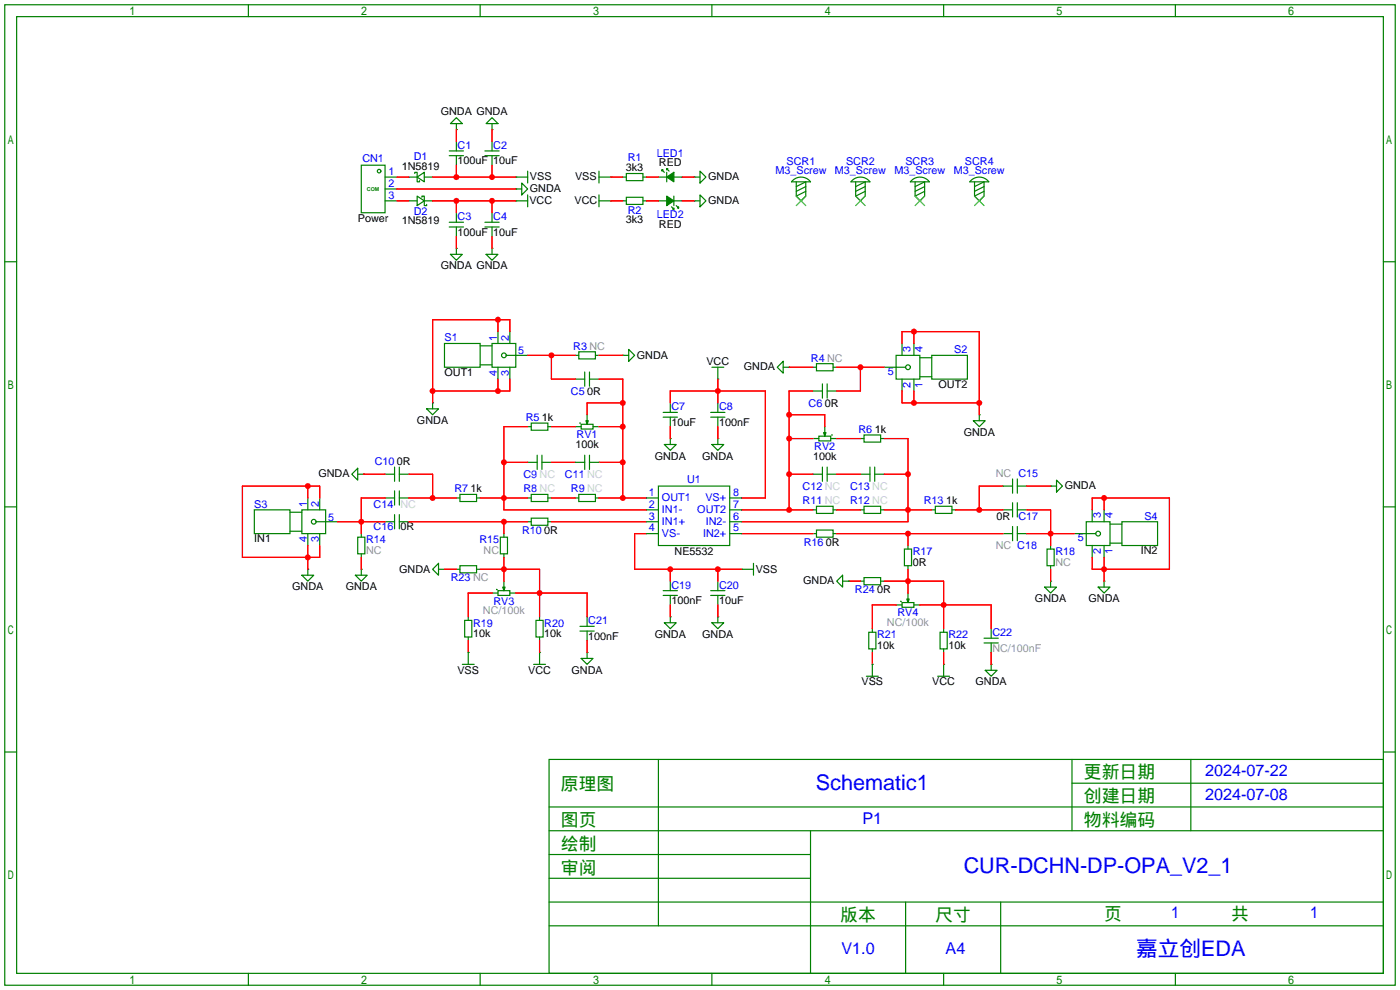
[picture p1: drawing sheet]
<svg xmlns="http://www.w3.org/2000/svg" width="299mm" height="212mm" viewBox="0 0 299 212" stroke-linecap="round" stroke-linejoin="round" font-family="sans-serif">
<g fill="none" stroke="#008000" stroke-width=".25">
<path d="M1 1h297.2v209.6h-297.2zM3.6 3.6h292.1v204.4h-292.1zM53.1 1v2.6M102.6 1v2.6M152.1 1v2.6M201.7 1v2.6M251.2 1v2.6M77.2 35.3h5.1v10.2h-5.1zM82.3 37.8h2.5M87.4 37.8h1.8M88.6 37.1v-.3h.6v2.1h.5v-.3M89.2 37.8l1.5-1v2.1z"/>
<path d="M90.7 37.8h1.8M96 32.3h3.1M96 33.3h3.1M96.3 26.4l1.2-1.3 1.3 1.3zM97.5 27.7h.1M97.5 26.4v1.3M97.5 30.2v2.1M97.5 33.3v2M103.6 32.3h3.1M103.6 33.3h3.1M103.9 26.4l1.3-1.3 1.2 1.3zM105.2 27.7h.1"/>
<path d="M105.2 26.4v1.3M105.2 30.2v2.1M105.2 33.3v2M110.2 37.8h.1M110.2 37.8h2.6M111.5 39.1l1.3 1.3-1.3 1.3zM112.8 36.6v2.5M128 37.8h2.6M128 36.6v2.5M130.6 37.8h.1M133.1 37.8h.8M133.9 37.1h3.5v1.5h-3.5z"/>
<path d="M137.4 37.8h.8M140.7 37.8h1.8M141.5 36.3h.2l-.2 .3zM141.5 36.3l.5 .5M142.5 36.1h.2l-.2 .2zM142.5 36.8v2.1M142.5 36.1l.5 .5M144 37.8h1.8M148.3 37.8h.1M148.3 37.8h1.3M149.6 36.6l1.3 1.2-1.3 1.3zM169.6 38.4a2.54 2.54 0 0 1 3.6 .5h-4z"/>
<path d="M170.2 38.9v3l1 1M170.2 39.9l2-1v3l-1 1M172.2 39.9l-2 1M182.3 38.4a2.54 2.54 0 0 1 3.6 .5h-4zM182.9 38.9v3l1 1M182.9 39.9l2-1v3l-1 1M184.9 39.9l-2 1M195 38.4a2.54 2.54 0 0 1 3.6 .5h-4zM195.6 38.9v3l1 1M195.6 39.9l2-1v3l-1 1M197.6 39.9l-2 1M207.7 38.4a2.54 2.54 0 0 1 3.6 .5h-4z"/>
<path d="M208.3 38.9v3l1 1M208.3 39.9l2-1v3l-1 1M210.3 39.9l-2 1M1 55.9h2.6M82.3 42.9h2.5M82.3 40.4h2.5M87.4 42.9h1.8M89.2 41.9l1.5 1-1.5 1zM90.2 42.2v-.3h.5v2h.5v-.2M90.7 42.9h1.8M96 47.5h3.1M96 48.5h3.1"/>
<path d="M96.3 54.4h2.5l-1.3 1.2zM97.5 53.1h.1M97.5 45.5v2M97.5 48.5v2M97.5 53.1v1.3M103.6 47.5h3.1M103.6 48.5h3.1M103.9 54.4h2.5l-1.2 1.2zM105.2 53.1h.1M105.2 45.5v2M105.2 48.5v2M105.2 53.1v1.3"/>
<path d="M110.2 42.9h.1M110.2 40.4h.1M110.2 42.9h2.6M110.2 40.4h1.3M112.8 41.7v2.5M128 42.9h2.6M128 41.7v2.5M130.6 42.9h.1M133.1 42.9h.8M133.9 42.2h3.5v1.5h-3.5zM137.4 42.9h.8M140.7 42.9h1.8"/>
<path d="M143.5 44.2l.5 .5M144 44.4v.3h-.2zM144 42.9h1.8M144 41.9v2M144.5 43.9l.5 .5M144.8 44.4l.2-.2v.2zM148.3 42.9h.1M148.3 42.9h1.3M149.6 41.7l1.3 1.2-1.3 1.3zM171.2 42.9h.1M172.2 40.9l-2 1M183.9 42.9h.1"/>
<path d="M184.9 40.9l-2 1M196.6 42.9h.1M197.6 40.9l-2 1M209.3 42.9h.1M210.3 40.9l-2 1M295.7 55.9h2.5M95 73.4h7.6v5.1h-7.6zM102.6 73.9h2.6M102.6 78h2.6M105.2 73.4h5v5.1h-5zM106.4 70.9v2.5M106.4 78.5v2.5"/>
<path d="M108.2 75.9h4.6M109 70.9v2.5M109 78.5v2.5M122.9 75.9h.8M123.7 75.2h3.6v1.5h-3.6zM125 79.5v3M126 79.5v3M127.3 75.9h.7M133.1 75.9h.1M133.1 75.9h1.3M134.4 74.7l1.2 1.2-1.2 1.3zM152.1 78.5h2.6"/>
<path d="M153.4 78.5v2.5M167.4 77.2v2.6l-1.3-1.3zM167.4 78.5h1.3M168.7 78.5h.1M173.7 78.5h.8M174.5 77.7h3.6v1.5h-3.6zM178.1 78.5h.7M189 78.5h4.5M191.5 75.9h5.1v5.1h-5.1zM192.8 73.4v2.5M195.3 73.4v2.5M196.6 76.5h2.5"/>
<path d="M199.1 75.9h7.7v5.1h-7.7zM84.3 99.8v3.1M85.3 99.8v3.1M91.2 87.4h2.5l-1.2 1.2zM92.5 86.1h.1M92.5 86.1v1.3M112.8 98.8h2M112.8 91.2h.7M113.5 90.4h3.6v1.5h-3.6zM114.8 97.3v3M115.8 97.3v3M115.8 98.8h2.1"/>
<path d="M117.1 91.2h.8M122.9 98.8h2.1M122.9 91.2h1.3M122.9 81h2.1M124.2 90.7h2.5v1h-2.5zM125 97.3v3M125.5 88.6v1.3M126 98.8h2M126 97.3v3M126 81h2M126.7 91.2h1.3M141.7 88.1h3.1"/>
<path d="M141.7 89.2h3.1M142 95h2.5l-1.2 1.3zM143.3 93.7h.1M143.3 86.1v2M143.3 89.2v2M143.3 93.7v1.3M151.9 88.1h3M151.9 89.2h3M152.1 95h2.6l-1.3 1.3zM153.4 93.7h.1M153.4 81h.1M153.4 86.1v2"/>
<path d="M153.4 89.2v2M153.4 93.7v1.3M173.7 93.7h1.3M173.7 83.6h2.1M175 93.2h2.5v1h-2.5zM175.8 82v3.1M175.8 99.8v3.1M176.3 91.2v1.3M176.8 82v3.1M176.8 99.8v3.1M176.8 83.6h2M177.5 93.7h1.3"/>
<path d="M183.9 93.7h.8M184.7 93h3.5v1.5h-3.5zM185.9 99.8v3.1M186.9 99.8v3.1M188.2 93.7h.8M192.8 81v2.6M195.3 81v2.6M196.6 80.5h2.5M208 89.9h2.6l-1.3 1.3zM209.3 88.6h.1M209.3 88.6v1.3M1 108.3h2.6"/>
<path d="M54.4 109h7.6v5h-7.6zM62 109.5h2.5M62 113.5h2.5M64.5 109h5.1v5h-5.1zM65.8 106.4v2.6M65.8 114v2.6M67.6 111.5h4.5M68.3 106.4v2.6M68.3 114v2.6M75.2 101.3l1.3-1.2v2.5zM76.5 114.8h1.5v3.6h-1.5zM76.5 101.3h1.2"/>
<path d="M77.2 114v.8M77.2 118.4v.7M77.7 101.3h.1M82.3 111.5h2M82.3 106.4h2M82.3 101.3h2M84.3 104.9v3M84.3 110v3M85.3 111.5h2.1M85.3 106.4h2.1M85.3 101.3h2.1M85.3 104.9v3"/>
<path d="M85.3 110v3M97.5 106.4h.8M98.3 105.7h3.6v1.5h-3.6zM101.9 106.4h.7M106.9 114.8h1.6v3.6h-1.6zM107.7 114v.8M107.7 118.4v.7M112.8 111.5h.7M112.8 106.4h.7M113.5 110.7h3.6v1.6h-3.6zM113.5 105.7h3.6v1.5h-3.6zM117.1 111.5h.8"/>
<path d="M117.1 106.4h.8M122.9 106.4h.8M123.7 105.7h3.6v1.5h-3.6zM127.3 106.4h.7M138.2 111.5h2.5M138.2 106.4h2.5M138.2 109h2.5M138.2 114h2.5M140.7 103.9h15.3v12.7h-15.3zM156 111.5h2.5M156 106.4h2.5M156 109h2.5"/>
<path d="M156 114h2.5M173.7 101.3h2.1M173.7 109h.8M173.7 114h.8M174.5 108.2h3.6v1.5h-3.6zM174.5 113.3h3.6v1.5h-3.6zM176.8 101.3h2M178.1 109h.7M178.1 114h.7M183.9 101.3h2M183.9 109h.8M184.7 108.2h3.5v1.5h-3.5z"/>
<path d="M186.9 101.3h2.1M188.2 109h.8M193.3 117.3h1.5v3.6h-1.5zM194.1 116.6v.7M199.1 109h.8M199.9 108.2h3.6v1.5h-3.6zM203.5 109h.7M214.4 109h2M214.4 114h2M214.4 103.9h2M216.4 102.4v3M216.4 107.4v3.1"/>
<path d="M216.4 112.5v3.1M217.4 109h2.1M217.4 102.4v3M217.4 107.4v3.1M217.4 112.5v3.1M217.4 114h2.1M217.4 103.9h2.1M223.8 117.3h1.5v3.6h-1.5zM224.5 103.9h.1M224.5 103.9h1.3M224.5 116.6v.7M225.8 102.6l1.3 1.3-1.3 1.3z"/>
<path d="M229.6 114h4.6M232.2 111.5h5v5.1h-5zM233.4 109v2.5M233.4 116.6v2.5M236 109v2.5M236 116.6v2.5M237.2 116.1h2.6M237.2 112h2.6M239.8 111.5h7.6v5.1h-7.6zM295.7 108.3h2.5M64.5 122.9h2.6l-1.3 1.3zM65.8 121.7h.1"/>
<path d="M65.8 121.7v1.2M75.9 122.9h2.6l-1.3 1.3zM77.2 121.7h.1M77.2 121.7v1.2M93.7 120.4v2.5l-1.2-1.2zM93.7 121.7h1.3M95 121.7h.1M97.5 121.7h.8M98.3 120.9h3.6v1.5h-3.6zM99.3 132.6h1.5v3.5h-1.5zM100.1 139.4h.1M100.1 131.8v.8"/>
<path d="M100.1 136.1v.8M100.1 139.4v2.6M101.9 121.7h.7M105.2 126.7h1.2M106.4 126.2h2.6v1.1h-2.6zM107.7 124.2v1.3M109 126.7h1.2M114.6 132.6h1.5v3.5h-1.5zM115.3 139.4h.1M115.3 131.8v.8M115.3 136.1v.8M115.3 139.4v2.6"/>
<path d="M124 133.9h3M124 134.9h3M125.5 139.4h.1M125.5 131.8v2.1M125.5 134.9v2M125.5 139.4v1.3M141.7 126.2h3.1M141.7 127.3h3.1M142 133.1h2.5l-1.2 1.3zM143.3 131.8h.1M143.3 124.2v2M143.3 127.3v2"/>
<path d="M143.3 131.8v1.3M151.9 126.2h3M151.9 127.3h3M152.1 133.1h2.6l-1.3 1.3zM153.4 131.8h.1M153.4 124.2v2M153.4 127.3v2M153.4 131.8v1.3M158.5 121.7h.1M158.5 121.7h2.5M161 120.4v2.5M180.1 122.9v2.6l-1.3-1.3z"/>
<path d="M180.1 124.2h1.3M181.4 124.2h.1M183.9 124.2h.8M184.7 123.4h3.5v1.6h-3.5zM185.7 135.1h1.5v3.6h-1.5zM186.4 134.4v.7M186.4 138.7v.7M188.2 124.2h.8M191.5 129.3h1.3M192.8 128.8h2.5v1h-2.5zM194.1 120.9v.8M194.1 126.7v1.3"/>
<path d="M195.3 129.3h1.3M200.9 135.1h1.5v3.6h-1.5zM201.7 134.4v.7M201.7 138.7v.7M210.3 136.4h3.1M210.3 137.4h3.1M211.8 134.4v2M211.8 137.4v2M223.3 125.5h2.5l-1.3 1.2zM224.5 124.2h.1M224.5 120.9v.8M224.5 124.2v1.3"/>
<path d="M234.7 125.5h2.5l-1.2 1.2zM236 124.2h.1M236 124.2v1.3M98.8 142h2.5M114 142h2.6M124.2 140.7h2.5l-1.2 1.3zM185.2 144.5h2.5M186.4 142h.1M186.4 142v2.5M200.4 144.5h2.5M201.7 142h.1M201.7 142v2.5"/>
<path d="M210.6 143.3h2.5l-1.3 1.2zM211.8 142h.1M211.8 142v1.3M1 160.7h2.6M117.3 162.3h178.4v45.7h-178.4zM117.3 177.5h178.4M117.3 172.5h178.4M140.7 162.3v35.6M173.2 177.5v30.5M229.1 162.3v15.2M229.1 167.4h66.6M254.5 162.3v15.2"/>
<path d="M295.7 160.7h2.5M117.3 182.6h55.9M117.3 197.9h178.4M117.3 192.8h178.4M117.3 187.7h55.9M193.5 192.8v15.2M213.9 192.8v15.2M53.1 208v2.6M102.6 208v2.6M152.1 208v2.6M201.7 208v2.6M251.2 208v2.6"/>
<circle cx="81" cy="36.6" r=".38"/>
<circle cx="107.7" cy="75.9" r=".51"/>
<circle cx="194.1" cy="78.5" r=".51"/>
<circle cx="124" cy="90.4" r=".03"/>
<circle cx="177.8" cy="93" r=".03"/>
<circle cx="67.1" cy="111.5" r=".51"/>
<circle cx="234.7" cy="114" r=".51"/>
<circle cx="106.2" cy="126" r=".03"/>
<circle cx="192.5" cy="128.5" r=".03"/>
</g>
<g fill="none" stroke="#f00" stroke-width=".25">
<path d="M84.8 37.8h2.6M92.5 37.8h17.7M97.5 27.7v2.5M97.5 35.3v2.5M105.2 27.7v2.5M105.2 35.3v2.5M130.6 37.8h2.5M138.2 37.8h2.5M145.8 37.8h2.5M84.8 42.9h2.6M84.8 40.4h25.4M92.5 42.9h17.7"/>
<path d="M97.5 42.9v2.6M97.5 50.5v2.6M105.2 42.9v2.6M105.2 50.5v2.6M130.6 42.9h2.5M138.2 42.9h2.5M145.8 42.9h2.5M106.4 68.3v2.6M109 70.9v-2.6h-16.5v17.8M112.8 75.9h10.1M117.9 75.9v5.1h5M128 75.9h5.1"/>
<path d="M168.7 78.5h5M178.8 78.5h10.2M183.9 78.5v5.1h-5.1M192.8 73.4v-2.5h16.5v17.7M195.3 70.9v2.5M106.4 81v2.6M107.7 98.8h5.1M109 81v2.6h-16.5M112.8 91.2h-5.1v17.8h30.5M117.9 98.8h5M117.9 91.2h5M128 81h5.1v25.4"/>
<path d="M128 98.8h5.1M128 91.2h5.1M133.1 86.1h-7.6v2.5M143.3 86.1v-2.5h20.3v22.8h-5.1M143.3 91.2v2.5M153.4 81v5.1M153.4 91.2v2.5M168.7 93.7h5M168.7 88.6h7.6v2.6M173.7 83.6h-5v25.4M178.8 93.7h5.1M189 93.7h5.1v17.8h-35.6"/>
<path d="M192.8 83.6v2.5h16.5M195.3 83.6v2.5M65.8 103.9v2.5M65.8 116.6v5.1M68.3 106.4v-2.5h-16.5v15.2h16.5v-2.5M72.1 111.5h10.2M77.2 119.1v2.6M77.7 101.3h4.6M82.3 106.4h-5.1v7.6M87.4 111.5h25.4M87.4 101.3h5.1v5.1M87.4 106.4h10.1"/>
<path d="M102.6 106.4h10.2M107.7 111.5v2.5M107.7 119.1v5.1M117.9 111.5h20.3M117.9 106.4h5M128 106.4h10.2M138.2 114h-2.6v7.7h22.9M158.5 109h15.2M158.5 114h15.2M168.7 101.3h5M178.8 101.3h5.1M178.8 109h5.1"/>
<path d="M178.8 114h35.6M189 101.3h5.1M189 109h10.1M194.1 114v2.6M204.2 109h10.2M214.4 103.9h-5.1v5.1M219.5 103.9h5M219.5 109h5v7.6M219.5 114h10.1M233.4 109v-2.6h16.5v15.3h-16.5v-2.6M236 106.4v2.6M236 119.1v5.1"/>
<path d="M95 121.7h2.5M100.1 136.9v2.5M102.6 121.7h12.7v10.1M105.2 126.7h-5.1v5.1M110.2 126.7h15.3v5.1M115.3 136.9v2.5M125.5 136.9v2.5M143.3 121.7v2.5M143.3 129.3v2.5M153.4 121.7v2.5M153.4 129.3v2.5M181.4 124.2h2.5"/>
<path d="M186.4 139.4v2.6M189 124.2h12.7v10.2M191.5 129.3h-5.1v5.1M194.1 121.7v5M196.6 129.3h15.2v5.1M201.7 139.4v2.6M211.8 139.4v2.6M224.5 121.7v2.5"/>
</g>
<g fill="#008000" stroke="#008000" stroke-width=".25">
<path d="M125.2 89.9h.5l-.2 .8z"/>
<path d="M176 92.5h.5l-.2 .7z"/>
<path d="M107.4 125.5h.5l-.2 .7z"/>
<path d="M193.8 128h.5l-.2 .8z"/>
<path d="M142.5 37.8l1.5-1v2.1z"/>
<path d="M142.5 41.9l1.5 1-1.5 1z"/>
</g>
<path d="M170.2 41.9l2 2M172.2 41.9l-2 2M182.9 41.9l2 2M184.9 41.9l-2 2M195.6 41.9l2 2M197.6 41.9l-2 2M208.3 41.9l2 2M210.3 41.9l-2 2" fill="none" stroke="#3c3" stroke-width=".25"/>
<g fill="#f00">
<circle cx="65.8" cy="119.1" r=".63"/>
<circle cx="65.8" cy="103.9" r=".63"/>
<circle cx="107.7" cy="111.5" r=".63"/>
<circle cx="92.5" cy="106.4" r=".63"/>
<circle cx="77.2" cy="111.5" r=".63"/>
<circle cx="117.9" cy="75.9" r=".63"/>
<circle cx="107.7" cy="98.8" r=".63"/>
<circle cx="107.7" cy="106.4" r=".63"/>
<circle cx="133.1" cy="86.1" r=".63"/>
<circle cx="133.1" cy="91.2" r=".63"/>
<circle cx="133.1" cy="98.8" r=".63"/>
<circle cx="133.1" cy="106.4" r=".63"/>
<circle cx="92.5" cy="83.6" r=".63"/>
<circle cx="106.4" cy="68.3" r=".63"/>
<circle cx="106.4" cy="83.6" r=".63"/>
<circle cx="153.4" cy="83.6" r=".63"/>
<circle cx="183.9" cy="78.5" r=".63"/>
<circle cx="209.3" cy="86.1" r=".63"/>
<circle cx="195.3" cy="86.1" r=".63"/>
<circle cx="195.3" cy="70.9" r=".63"/>
<circle cx="194.1" cy="109" r=".63"/>
<circle cx="194.1" cy="101.3" r=".63"/>
<circle cx="209.3" cy="109" r=".63"/>
<circle cx="236" cy="121.7" r=".63"/>
<circle cx="236" cy="106.4" r=".63"/>
<circle cx="224.5" cy="114" r=".63"/>
<circle cx="168.7" cy="93.7" r=".63"/>
<circle cx="168.7" cy="88.6" r=".63"/>
<circle cx="168.7" cy="109" r=".63"/>
<circle cx="168.7" cy="101.3" r=".63"/>
<circle cx="153.4" cy="121.7" r=".63"/>
<circle cx="143.3" cy="121.7" r=".63"/>
<circle cx="105.2" cy="42.9" r=".63"/>
<circle cx="97.5" cy="42.9" r=".63"/>
<circle cx="105.2" cy="37.8" r=".63"/>
<circle cx="97.5" cy="37.8" r=".63"/>
<circle cx="107.7" cy="121.7" r=".63"/>
<circle cx="115.3" cy="126.7" r=".63"/>
<circle cx="194.1" cy="124.2" r=".63"/>
<circle cx="201.7" cy="129.3" r=".63"/>
<circle cx="194.1" cy="114" r=".63"/>
</g>
<g font-size="4.6" fill="#00f">
<text x="174.4" y="168.8">Schematic1</text>
<text x="206" y="186.6">CUR-DCHN-DP-OPA_V2_1</text>
<text x="242.8" y="204.3">嘉立创EDA</text>
</g>
<g font-size="3.8" fill="#008000">
<text x="231.6" y="166.4">更新日期</text>
<text x="119.9" y="168.9">原理图</text>
<text x="231.6" y="171.5">创建日期</text>
<text x="119.9" y="176.5">图页</text>
<text x="231.6" y="176.5">物料编码</text>
<text x="119.9" y="181.6">绘制</text>
<text x="119.9" y="186.7">审阅</text>
<text x="179.6" y="196.9">版本</text>
<text x="199.9" y="196.9">尺寸</text>
<text x="236" y="196.6">页</text>
<text x="263.1" y="196.6">共</text>
</g>
<g font-size="3.5" fill="#00f">
<text x="257.6" y="165.9">2024-07-22</text>
<text x="257.6" y="171">2024-07-08</text>
<text x="184.3" y="176">P1</text>
<text x="250.2" y="196.1">1</text>
<text x="280" y="196.1">1</text>
<text x="179.8" y="204">V1.0</text>
<text x="202.1" y="204">A4</text>
</g>
<g font-size="2.3">
<text x="94.2" y="24.6">GNDA GNDA</text>
<text x="97.8" y="35.1">100uF</text>
<text x="105.4" y="35.1">10uF</text>
<text x="140.8" y="35.5">RED</text>
<text x="85.9" y="36.3">1N5819</text>
<text x="113.3" y="41.1">GNDA</text>
<text x="113.3" y="38.5">VSS</text>
<text x="122.9" y="38.5">VSS</text>
<text x="133.8" y="36.5">3k3</text>
<text x="151.4" y="38.5">GNDA</text>
<text x="76.5" y="47.4">Power</text>
<text x="85.9" y="47.9">1N5819</text>
<text x="113.1" y="43.6">VCC</text>
<text x="122.8" y="43.6">VCC</text>
<text x="133.8" y="47.7">3k3</text>
<text x="151.4" y="43.6">GNDA</text>
<text x="97.8" y="50.4">100uF</text>
<text x="105.4" y="50.4">10uF</text>
<text x="140.8" y="48.7">RED</text>
<text x="94.2" y="57.6">GNDA GNDA</text>
<text x="136.1" y="76.6">GNDA</text>
<text x="151" y="77.9">VCC</text>
<text x="95" y="80.3">OUT1</text>
<text x="159" y="79.2">GNDA</text>
<text x="200.6" y="82.9">OUT2</text>
<text x="115.8" y="90">1k</text>
<text x="125.5" y="84.4">0R</text>
<text x="176.3" y="86.9">0R</text>
<text x="89.1" y="90.6">GNDA</text>
<text x="123" y="95.7">100k</text>
<text x="143.5" y="91">10uF</text>
<text x="153.7" y="91">100nF</text>
<text x="186.9" y="92.5">1k</text>
<text x="206" y="93.1">GNDA</text>
<text x="84.8" y="99.4">0R</text>
<text x="139.9" y="98.2">GNDA</text>
<text x="150.1" y="98.2">GNDA</text>
<text x="173.8" y="98.2">100k</text>
<text x="68" y="102">GNDA</text>
<text x="100.6" y="105.2">1k</text>
<text x="202.2" y="107.7">1k</text>
<text x="227.6" y="104.6">GNDA</text>
<text x="85.6" y="113.4">0R</text>
<text x="212.9" y="111.1">0R</text>
<text x="54.4" y="115.9">IN1</text>
<text x="116.3" y="114.1">0R</text>
<text x="144.2" y="118.5">NE5532</text>
<text x="176.5" y="116.7">0R</text>
<text x="243.8" y="118.4">IN2</text>
<text x="85.3" y="122.4">GNDA</text>
<text x="161.5" y="122.4">VSS</text>
<text x="171.7" y="124.9">GNDA</text>
<text x="195.1" y="121">0R</text>
<text x="62.5" y="126.2">GNDA</text>
<text x="73.9" y="126.2">GNDA</text>
<text x="143.5" y="129.1">100nF</text>
<text x="153.7" y="129.1">10uF</text>
<text x="187.5" y="126.8">0R</text>
<text x="221.2" y="128.7">GNDA</text>
<text x="232.6" y="128.7">GNDA</text>
<text x="101.1" y="136.2">10k</text>
<text x="116.3" y="136.2">10k</text>
<text x="125.7" y="136.7">100nF</text>
<text x="139.9" y="136.3">GNDA</text>
<text x="150.1" y="136.3">GNDA</text>
<text x="97.8" y="143.9">VSS</text>
<text x="112.9" y="143.9">VCC</text>
<text x="122.1" y="143.9">GNDA</text>
<text x="187.5" y="138.8">10k</text>
<text x="202.7" y="138.8">10k</text>
<text x="184.1" y="146.5">VSS</text>
<text x="199.2" y="146.5">VCC</text>
<text x="208.5" y="146.5">GNDA</text>
</g>
<g font-size="2.3" fill="#00f">
<text x="77.4" y="34.7">CN1</text>
<text x="88.4" y="34.2">D1</text>
<text x="97.8" y="31.8">C1</text>
<text x="105.4" y="31.8">C2</text>
<text x="134.2" y="34.5">R1</text>
<text x="140.4" y="33.5">LED1</text>
<text x="168.1" y="35.2">SCR1</text>
<text x="180.8" y="35.2">SCR2</text>
<text x="193.5" y="35.2">SCR3</text>
<text x="206.2" y="35.2">SCR4</text>
<text x="83.1" y="37.4">1</text>
<text x="83.1" y="39.9">2</text>
<text x="165.7" y="37.3">M3_Screw</text>
<text x="178.4" y="37.3">M3_Screw</text>
<text x="191.1" y="37.3">M3_Screw</text>
<text x="203.8" y="37.3">M3_Screw</text>
<text x="83.1" y="42.5">3</text>
<text x="88.4" y="45.9">D2</text>
<text x="97.8" y="47">C3</text>
<text x="105.4" y="47">C4</text>
<text x="134.2" y="45.6">R2</text>
<text x="140.4" y="46.7">LED2</text>
<text x="95" y="72.9">S1</text>
<text x="106.2" y="72.9" transform="rotate(-90 106.2 72.9)">1</text>
<text x="108.8" y="72.9" transform="rotate(-90 108.8 72.9)">2</text>
<text x="110.7" y="75.7">5</text>
<text x="122.5" y="74.7">R3 NC</text>
<text x="173.3" y="77.3">R4 NC</text>
<text x="194.6" y="75.2" transform="rotate(-90 194.6 75.2)">3</text>
<text x="197.1" y="75.2" transform="rotate(-90 197.1 75.2)">4</text>
<text x="203.9" y="75.5">S2</text>
<text x="106.2" y="80.3" transform="rotate(-90 106.2 80.3)">4</text>
<text x="108.8" y="80.3" transform="rotate(-90 108.8 80.3)">3</text>
<text x="189.7" y="80.1">5</text>
<text x="194.6" y="82.8" transform="rotate(-90 194.6 82.8)">2</text>
<text x="197.1" y="82.8" transform="rotate(-90 197.1 82.8)">1</text>
<text x="112.4" y="90">R5</text>
<text x="122" y="84.4">C5</text>
<text x="143.5" y="87.7">C7</text>
<text x="153.7" y="87.7">C8</text>
<text x="172.8" y="86.9">C6</text>
<text x="123.2" y="93.7">RV1</text>
<text x="183.5" y="92.5">R6</text>
<text x="80.1" y="99.4">C10</text>
<text x="174" y="96.2">RV2</text>
<text x="97.1" y="105.2">R7</text>
<text x="111.9" y="105.2">R8 NC</text>
<text x="111.9" y="102.2">C9 NC</text>
<text x="120.7" y="102.2">C11 NC</text>
<text x="122" y="105.2">R9 NC</text>
<text x="138.7" y="106">1</text>
<text x="141.5" y="107.1">OUT1</text>
<text x="146.9" y="103.3">U1</text>
<text x="150.8" y="107.1">VS+</text>
<text x="156.7" y="106">8</text>
<text x="171.5" y="107.7">R11 NC</text>
<text x="171.5" y="104.7">C12 NC</text>
<text x="181.7" y="107.7">R12 NC</text>
<text x="181.7" y="104.7">C13 NC</text>
<text x="197.4" y="107.7">R13</text>
<text x="54.4" y="108.5">S3</text>
<text x="65.6" y="108.5" transform="rotate(-90 65.6 108.5)">1</text>
<text x="68.1" y="108.5" transform="rotate(-90 68.1 108.5)">2</text>
<text x="70.1" y="111.3">5</text>
<text x="79.8" y="113.4">C16</text>
<text x="79.8" y="108.5">C14 NC</text>
<text x="138.7" y="108.5">2</text>
<text x="138.7" y="111">3</text>
<text x="138.7" y="113.6">4</text>
<text x="141.5" y="109.7">IN1-</text>
<text x="141.5" y="112.2">IN1+</text>
<text x="149" y="109.7">OUT2</text>
<text x="150.8" y="112.2">IN2-</text>
<text x="156.7" y="113.6">5</text>
<text x="156.7" y="111">6</text>
<text x="156.7" y="108.5">7</text>
<text x="217.7" y="111.1">C17</text>
<text x="235.2" y="110.8" transform="rotate(-90 235.2 110.8)">3</text>
<text x="237.8" y="110.8" transform="rotate(-90 237.8 110.8)">4</text>
<text x="244.6" y="111">S4</text>
<text x="65.6" y="115.8" transform="rotate(-90 65.6 115.8)">4</text>
<text x="68.1" y="115.8" transform="rotate(-90 68.1 115.8)">3</text>
<text x="78.2" y="116.1">R14</text>
<text x="102.4" y="116.1">R15</text>
<text x="111.6" y="114.1">R10</text>
<text x="141.5" y="114.7">VS-</text>
<text x="150.3" y="114.7">IN2+</text>
<text x="171.8" y="116.7">R16</text>
<text x="195.1" y="118.7">R17</text>
<text x="225.6" y="118.7">R18</text>
<text x="230.4" y="115.6">5</text>
<text x="235.2" y="118.4" transform="rotate(-90 235.2 118.4)">2</text>
<text x="237.8" y="118.4" transform="rotate(-90 237.8 118.4)">1</text>
<text x="96.4" y="124.3">R23 NC</text>
<text x="143.5" y="125.8">C19</text>
<text x="153.7" y="125.8">C20</text>
<text x="105.4" y="129.2">RV3</text>
<text x="182.7" y="126.8">R24</text>
<text x="191.8" y="131.8">RV4</text>
<text x="101.1" y="133.9">R19</text>
<text x="116.3" y="133.9">R20</text>
<text x="125.7" y="133.4">C21</text>
<text x="187.5" y="136.4">R21</text>
<text x="202.7" y="136.4">R22</text>
<text x="212.1" y="135.9">C22</text>
</g>
<g font-size="2.3" fill="#999">
<text x="212.8" y="101.9">NC C15</text>
<text x="78.2" y="118.4">NC</text>
<text x="103.3" y="118.4">NC</text>
<text x="212.8" y="117.4">NC C18</text>
<text x="225.6" y="121">NC</text>
<text x="103.2" y="131.2">NC/100k</text>
<text x="189.6" y="133.8">NC/100k</text>
<text x="212.1" y="139.3">NC/100nF</text>
</g>
<text font-size="1.2" fill="#008000" x="78.4" y="40.7">COM</text>
</svg>
